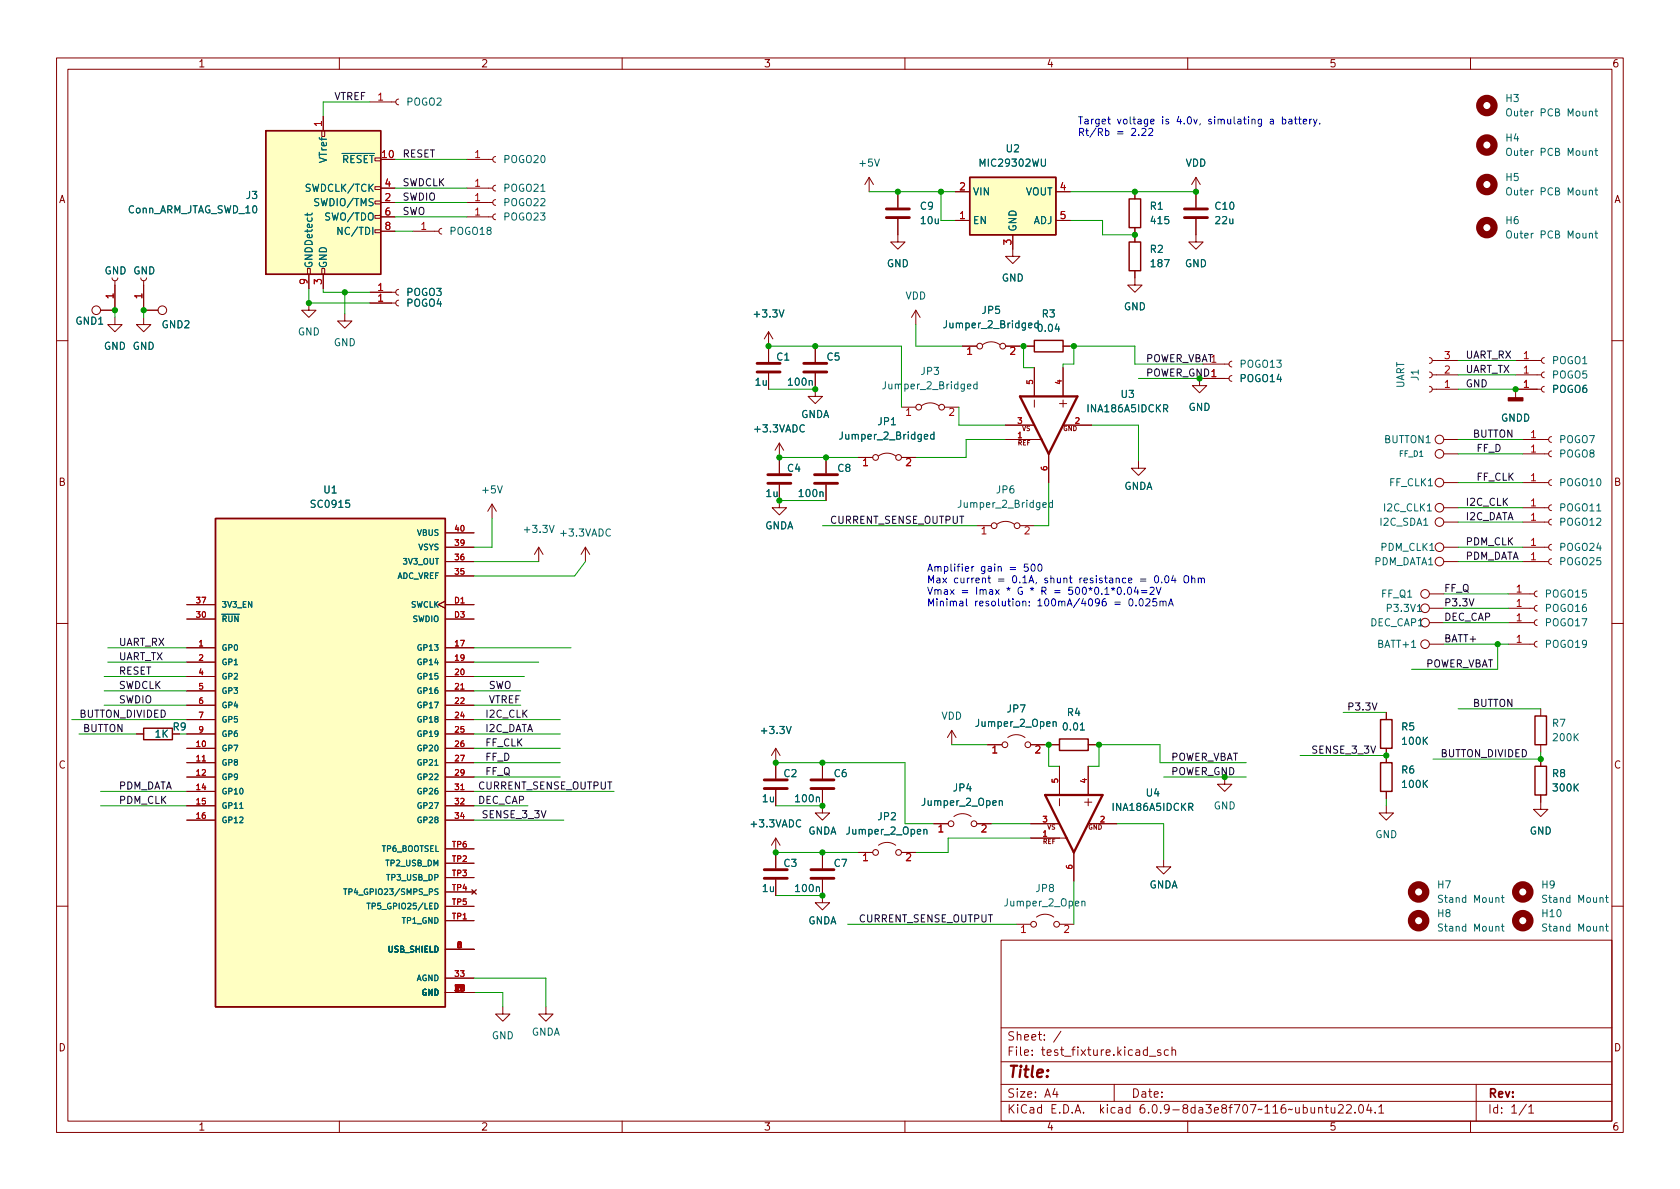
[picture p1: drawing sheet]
<svg xmlns="http://www.w3.org/2000/svg" width="297mm" height="210mm" viewBox="0 0 297 210" stroke-linecap="round" stroke-linejoin="round" font-family="sans-serif">
<g fill="none" stroke="#840000" stroke-width=".18">
<path d="M10 10.2h277v190.1h-277zM12 12.2h273v186.1h-273zM60 10.2v2M65.4 18h4.6M70.5 17.5l-.4 .2-.1 .3 .1 .4 .4 .1M110 10.2v2M160 10.2v2M210 10.2v2M260 10.2v2M56.9 23.1h.5v1h-.5zM57.1 20.6v2.5M66.3 33h1v.5h-1z"/>
<path d="M66.3 38.1h1v.5h-1zM66.3 35.6h1v.5h-1zM67.3 35.8h2.5M67.3 33.3h2.5M67.3 38.3h2.5M82.5 35.8h4.6M82.5 28.2h4.6M82.5 33.3h4.6M82.5 38.3h4.6M87.6 35.3l-.3 .1-.2 .4 .2 .4 .3 .1M87.6 27.7l-.3 .1-.2 .4 .2 .3 .3 .2M87.6 32.8l-.3 .1-.2 .4 .2 .3 .3 .2"/>
<path d="M87.6 37.8l-.3 .2-.2 .3 .2 .4 .3 .2M153.7 31.4l-.8 1.2M153.7 31.4v2.5M153.7 31.4l.7 1.2M158.7 38.7v4.1h1.3l-1.3 1.3-1.2-1.3h1.2M158.7 33.9v2.8M168.9 39h2.5M168.9 33.9h2.5M186.7 39h2.5M186.7 33.9h2.5M200.7 33.9v1.3M211.5 38.7v4.1h1.2l-1.2 1.3-1.3-1.3h1.3"/>
<path d="M211.5 31.4l-.8 1.2M211.5 31.4v5.3M211.5 31.4l.7 1.2M17.8 54.9h2.5M19.8 49.1l.2 .4 .3 .2 .4-.2 .1-.4M20.3 56.1v1.3h1.3l-1.3 1.3-1.3-1.3h1.3M20.3 49.7v4.5M24.9 49.1l.1 .4 .4 .2 .4-.2 .1-.4M25.4 56.1v1.3h1.3l-1.3 1.3-1.3-1.3h1.3M25.4 49.7v4.5M25.4 54.9h2.5M54.4 47.5h.5v1h-.5z"/>
<path d="M54.6 53.6v1.3h1.3l-1.3 1.2-1.3-1.2h1.3M54.6 48.5v2.5M56.9 47.5h.5v1h-.5zM57.1 48.5v2.5M61 55.5v1.3h1.2l-1.2 1.2-1.3-1.2h1.3M65.4 51.7h4.6M65.4 53.6h4.6M66.3 40.6h1v.5h-1zM67.3 40.9h2.5M70.5 51.2l-.4 .1-.1 .4 .1 .3 .4 .2M70.5 53.1l-.4 .1-.1 .4 .1 .3 .4 .2M73 40.9h4.6"/>
<path d="M78.1 40.4l-.4 .1-.1 .4 .1 .3 .4 .2M135.9 58.7l-.8 1.2M135.9 58.7v5.3M135.9 58.7l.8 1.2M161.9 54.9l-.7 1.2M161.9 54.9v2.5M161.9 54.9l.8 1.2M179.1 41.5v3.8h1.2l-1.2 1.3-1.3-1.3h1.3M200.7 47.9v2.5h1.2l-1.2 1.3-1.3-1.3h1.3M200.7 40.3v2.5M10 60.2h2M135.9 66v2.8"/>
<path d="M137.8 78.4v5.3M137.8 78.4l-.8 1.2M137.8 78.4l.8 1.2M144.1 66v4.1h1.3l-1.3 1.3-1.2-1.3h1.2M144.1 61.2v2.8M159.4 72h2.5M162.9 71.8a2.54 2.54 0 0 1 3.1 0M167 72h2.5M170.2 61.2h2.5M173.7 61a2.54 2.54 0 0 1 3.1 0M177.8 61.2h2.5M177.8 77.7h6.3"/>
<path d="M177.8 75.2h5.1M181.6 61.2h1.3M182.9 65v5.1M182.9 70.7v1.3M187.3 71.4h1.3M188 61.2h1.2M188 65v5.1M188 70.7v1.3M188 75.2h5M212.1 66.9v1.3h1.3l-1.3 1.3-1.3-1.3h1.3M212.7 66.9h4.6M212.7 64.4h4.6"/>
<path d="M217.8 66.4l-.4 .2-.1 .3 .1 .4 .4 .1M217.8 63.9l-.4 .1-.1 .4 .1 .3 .4 .2M252.7 63.2l.4 .2 .1 .3-.1 .4-.4 .2M252.7 65.8l.4 .1 .1 .4-.1 .3-.4 .2M252.7 68.3l.4 .2 .1 .3-.1 .4-.4 .1M253.2 68.8h4.6M253.2 66.3h4.6M253.2 63.7h4.6M255.3 77.7h2.5M268 66.3h4.5M268 63.7h4.5M269.2 77.7h4.6"/>
<path d="M272.5 68.8h-4.5v1.6M273 68.3l-.3 .2-.2 .3 .2 .4 .3 .1M273 65.8l-.3 .1-.2 .4 .2 .3 .3 .2M273 63.2l-.3 .2-.2 .3 .2 .4 .3 .2M274.3 77.2l-.3 .2-.2 .3 .2 .4 .3 .1M274.3 79.8l-.3 .1-.2 .4 .2 .3 .3 .2M285 60.2h2M78.7 99.3h5.1M78.7 96.8h5.1M78.7 94.2h5.1M87 89.1l-.8 1.3M87 89.1v2.6"/>
<path d="M87 89.1l.8 1.3M95.2 96.8l-.7 1.2M95.2 96.8v2.5M95.2 96.8l.8 1.2M103.5 96.8l-.8 1.2M103.5 96.8v2.5M103.5 96.8l.8 1.2M137.8 85.7v4.1h1.3l-1.3 1.3-1.3-1.3h1.3M146 80.9v2.8M146 85.7v2.8M151.8 80.9h2.5M155.3 80.6a2.54 2.54 0 0 1 3.1 0"/>
<path d="M159.4 80.9h2.5M172.7 93h2.6M176.3 92.7a2.54 2.54 0 0 1 3 0M180.3 93h2.6M185.4 80.3v5M201.3 81.5v1.3h1.3l-1.3 1.3-1.3-1.3h1.3M255.3 99.3h2.5M255.3 96.8h2.5M255.3 80.3h2.5M255.3 85.3h2.5M255.3 89.8h2.5M255.3 92.3h2.5"/>
<path d="M269.2 99.3h4.6M269.2 96.8h4.6M269.2 80.3h4.6M269.2 85.3h4.6M269.2 89.8h4.6M269.2 92.3h4.6M274.3 96.3l-.3 .1-.2 .4 .2 .3 .3 .2M274.3 98.8l-.3 .1-.2 .4 .2 .4 .3 .1M274.3 89.3l-.3 .1-.2 .4 .2 .3 .3 .2M274.3 91.8l-.3 .2-.2 .3 .2 .4 .3 .1M274.3 84.8l-.3 .2-.2 .3 .2 .4 .3 .1M10 110.2h2"/>
<path d="M33 114.5h5.1M33 117.1h5.1M33 119.6h5.1M33 109.5h5.1M33 106.9h5.1M78.7 106.3l-1.2 .6 1.2 .7M78.7 114.5h5.1M78.7 117.1h5.1M78.7 119.6h5.1M78.7 109.5h5.1M78.7 101.8h5.1M78.7 106.9h5.1"/>
<path d="M252.7 107.6h2.6M252.7 113.9h2.6M252.7 105h2.6M252.7 110.1h2.6M266.7 107.6h4.6M266.7 113.9h4.6M266.7 105h4.6M266.7 110.1h4.6M271.8 107.1l-.4 .1-.1 .4 .1 .3 .4 .2M271.8 104.5l-.4 .2-.1 .3 .1 .4 .4 .1M271.8 113.4l-.4 .2-.1 .3 .1 .4 .4 .1M271.8 109.6l-.4 .1-.1 .4 .1 .4 .4 .1"/>
<path d="M285 110.2h2M24.1 129.8h1.3M33 129.8h5.1M33 132.3h5.1M33 134.9h5.1M33 137.4h5.1M33 139.9h5.1M33 122.2h5.1M33 124.7h5.1M33 127.2h5.1M78.7 129.8h5.1M78.7 132.3h5.1"/>
<path d="M78.7 134.9h5.1M78.7 137.4h5.1M78.7 139.9h5.1M78.7 122.2h5.1M78.7 124.7h5.1M78.7 127.2h5.1M137.2 132.3v5.4M137.2 139.7v2.8M137.2 132.3l-.8 1.3M137.2 132.3l.7 1.3M145.4 139.7v4.1h1.3l-1.3 1.2-1.3-1.2h1.3M145.4 134.9v2.8"/>
<path d="M168.3 129.2l-.8 1.2M168.3 129.2v2.5M168.3 129.2l.7 1.2M174.6 131.7h2.6M178.2 130.4a2.54 2.54 0 0 1 3 0M182.2 131.7h2.6M186.1 131.7h1.2M187.3 135.5v5.1M192.4 131.7h1.3M192.4 135.5v5.1M216.5 137.4v1.3h1.3l-1.3 1.2-1.2-1.2h1.2M245.1 126v1.2"/>
<path d="M245.1 132.3v2.6M245.1 139.9v1.3M272.4 125.3v1.3M272.4 131.7v1.3M272.4 134.2v1.3M33 142.5h5.1M33 145h5.1M78.7 142.5h5.1M78.7 145h5.1M78.7 152.6h5.1M78.7 155.2h5.1M78.7 157.7h5.1"/>
<path d="M78.7 150.1h5.1M83.4 157.3l.8 .8M84.2 157.3l-.8 .8M137.2 148.2l-.8 1.3M137.2 148.2v5.3M137.2 155.6v2.8M137.2 148.2l.7 1.3M145.4 155.6v4h1.3l-1.3 1.3-1.3-1.3h1.3M145.4 150.7v2.8M151.8 150.7h2.5M155.3 149.5a2.54 2.54 0 0 1 3.1 0M159.4 150.7h2.5"/>
<path d="M165.1 145.7h2.5M168.7 144.4a2.54 2.54 0 0 1 3 0M172.7 145.7h2.6M182.2 145.7h5.1M182.2 148.2h6.4M187.3 141.2v1.3M189.9 150.7v5.1M191.8 141.9h1.2M192.4 145.7h5.1M192.4 141.2v1.3M205.7 152v1.3h1.3l-1.3 1.3-1.2-1.3h1.2M245.1 142.5v1.3h1.3l-1.3 1.2-1.3-1.2h1.3"/>
<path d="M272.4 140.6v2.5h1.3l-1.3 1.3-1.3-1.3h1.3M10 160.2h2M78.7 175.5h5.1M78.7 173h5.1M78.7 167.9h5.1M78.7 162.8h5.1M78.7 160.3h5.1M88.9 178v1.3h1.3l-1.3 1.3-1.3-1.3h1.3M96.5 178v1.3h1.3l-1.3 1.3-1.3-1.3h1.3M177 166.3h108v32h-108zM179.7 163.4h2.5M183.3 162.2a2.54 2.54 0 0 1 3 0"/>
<path d="M187.3 163.4h2.6M285 160.2h2M60 198.3v2M110 198.3v2M160 198.3v2M177 194.8h108M177 191.8h108M177 187.8h108M177 181.8h108M186.5 192.5l-.4 1h1M186.9 193v1M187.6 182.4l-1.3 1.9"/>
<path d="M197 191.8v3M203.2 186.8h1.2M205.2 185.7l-.3-.1-.3 .2 .1 .3 .5 .1v.4h-.6M206.6 185.7l-.5-.1-.2 .3v.4l.1 .3h.6M207.2 185.8l.2-.2 .4 .1 .1 .9M207.2 185.1v1.5M210 198.3v2M233.1 196l.3-.2 .3 .1 .1 .9M233.1 195.8v1M234.3 195.8h.6M234.5 195.3v1.3l.4 .2M235.4 195.8v1h.4l.2-.1"/>
<path d="M236 195.8v1M236.6 195.5l.6-.2 .2 .2 .1 .3-.9 1h.9M238.1 195.5l.5-.2 .3 .2v.3l-.9 1h.9M239.6 196.7v.1M240.4 195.4l.2-.1a.81 .81 0 0 1 .6 .7 .81 .81 0 0 1-.3 .8h-.2a.81 .81 0 0 1-.6-.6 .81 .81 0 0 1 .3-.8zM242 195.3l-.4 1h1M242.4 195.8v1M243.1 196.7v.1M243.8 195.8l.4-.5v1.5M243.8 196.8h.8M260 198.3v2M261 191.8v6.5"/>
<path d="M269.9 195.3l-1.3 1.9M270.3 195.8l.4-.5v1.5M270.3 196.8h.9"/>
<circle cx="17" cy="54.9" r=".76"/>
<circle cx="28.7" cy="54.9" r=".76"/>
<circle cx="162.4" cy="72" r=".51"/>
<circle cx="166.5" cy="72" r=".51"/>
<circle cx="173.2" cy="61.2" r=".51"/>
<circle cx="177.3" cy="61.2" r=".51"/>
<circle cx="254.5" cy="77.7" r=".76"/>
<circle cx="154.8" cy="80.9" r=".51"/>
<circle cx="158.9" cy="80.9" r=".51"/>
<circle cx="175.8" cy="93" r=".51"/>
<circle cx="179.8" cy="93" r=".51"/>
<circle cx="254.5" cy="99.3" r=".76"/>
<circle cx="254.5" cy="89.8" r=".76"/>
<circle cx="254.5" cy="92.3" r=".76"/>
<circle cx="254.5" cy="80.3" r=".76"/>
<circle cx="254.5" cy="96.8" r=".76"/>
<circle cx="254.5" cy="85.3" r=".76"/>
<circle cx="252" cy="107.6" r=".76"/>
<circle cx="252" cy="113.9" r=".76"/>
<circle cx="252" cy="110.1" r=".76"/>
<circle cx="252" cy="105" r=".76"/>
<circle cx="177.7" cy="131.7" r=".51"/>
<circle cx="181.7" cy="131.7" r=".51"/>
<circle cx="154.8" cy="150.7" r=".51"/>
<circle cx="158.9" cy="150.7" r=".51"/>
<circle cx="168.1" cy="145.7" r=".51"/>
<circle cx="172.2" cy="145.7" r=".51"/>
<circle cx="182.8" cy="163.4" r=".51"/>
<circle cx="186.8" cy="163.4" r=".51"/>
</g>
<path d="M47 23.1h20.3v25.4h-20.3zM171.4 31.4h15.3v10.1h-15.3zM199.6 35.2h2.1v5.1h-2.1zM199.6 42.8h2.1v5.1h-2.1zM182.9 60.2h5.1v2h-5.1zM38.1 91.7h40.6v86.3h-40.6zM25.4 128.8h5.1v2h-5.1zM187.3 130.7h5.1v2h-5.1zM244.1 127.2h2v5.1h-2zM244.1 134.9h2v5h-2zM271.4 126.6h2v5.1h-2zM271.4 135.5h2v5.1h-2z" fill="none" stroke="#840000" stroke-width=".25"/>
<g fill="none" stroke="#840000" stroke-width="1.3">
<circle cx="262.9" cy="18.7" r="1.27"/>
<circle cx="262.9" cy="32.6" r="1.27"/>
<circle cx="262.9" cy="25.6" r="1.27"/>
<circle cx="262.9" cy="40.3" r="1.27"/>
<circle cx="250.8" cy="157.7" r="1.27"/>
<circle cx="269.2" cy="157.7" r="1.27"/>
<circle cx="250.8" cy="162.8" r="1.27"/>
<circle cx="269.2" cy="162.8" r="1.27"/>
</g>
<g fill="none" stroke="#006464" stroke-width=".18">
<path d="M266.4 19.4l.3-.2a.43 .43 0 0 1 .5 .5v.4a.42 .42 0 0 1-.4 .4 .42 .42 0 0 1-.4-.4zM281 19.8l.2-.1h.3l.1 .8M282 19.7h.5M282.2 19.2v1.1l.3 .2M54.3 37.7v.5M55.2 37.7l-.2 .3h-1.1M266.4 26.4l.3-.2a.43 .43 0 0 1 .5 .4v.5a.42 .42 0 0 1-.4 .4 .42 .42 0 0 1-.4-.4zM266.4 33.4l.3-.2a.43 .43 0 0 1 .5 .4v.5a.42 .42 0 0 1-.4 .4 .42 .42 0 0 1-.4-.4zM281 26.8l.2-.2 .3 .1 .1 .8M281 33.8l.2-.2 .3 .1 .1 .8M282 26.6h.5M282 33.6h.5"/>
<path d="M282.2 26.2v1.1l.3 .2M282.2 33.2v1.1l.3 .2M60.5 40.2v1.3l-.8-1.3v1.3M183.5 57.2l-.3-.1-.3 .3 .2 .5h.4M183.5 56.7v1.3M266.4 41l.3-.2a.43 .43 0 0 1 .5 .5v.4a.42 .42 0 0 1-.4 .4 .42 .42 0 0 1-.4-.4zM281 41.4l.2-.1h.3l.1 .8M282 41.3h.5M282.2 40.8v1.1l.3 .2M165.1 76.9l-.3-.1-.3 .3 .1 .5h.5M165.1 76.4v1.3M172.8 68l-.4-.1-.3 .3 .2 .5h.5"/>
<path d="M172.8 67.5v1.3M186.1 88.9h-.4l-.2 .2 .1 .6h.5M186.1 88.5v1.2M186.2 127.7l.2-.1 .3 .1 .1 .8M42.4 142.9h.6M60.8 157.2h.5M61.1 157.2v1M64.9 159.7h.6M65.2 159.7v1M163.3 146.8l.2-.1h.3l.1 .8M176.7 141.7l.2-.1h.3v.8M191.3 159.5l.2-.1h.3v.8"/>
<path d="M265.4 158.7h.5M265.6 158.3v1.1l.3 .2M283.9 158.7h.4M284 158.3v1.1l.3 .2M265.4 163.8h.5M265.6 163.4v1.1l.3 .2M283.9 163.8h.4M284 163.4v1.1l.3 .2"/>
</g>
<g fill="none" stroke="#840000" stroke-width=".51">
<path d="M156.7 38.5h4.1M156.7 37h4.1M209.4 38.5h4.1M209.4 37h4.1M133.9 65.8h4M133.9 64.3h4M142.1 65.8h4.1M142.1 64.3h4.1M135.8 85.5h4M135.8 83.9h4M144 85.5h4.1M144 83.9h4.1"/>
<path d="M135.1 139.4h4.1M135.1 137.9h4.1M143.4 139.4h4M143.4 137.9h4M135.1 155.3h4.1M135.1 153.8h4.1M143.4 155.3h4M143.4 153.8h4"/>
</g>
<g fill="#ffffc2" stroke="#ffffc2" stroke-width=".18">
<path d="M171.4 31.4h15.3v10.1h-15.3z"/>
<path d="M47 23.1h20.3v25.4h-20.3z"/>
<path d="M38.1 91.7h40.6v86.3h-40.6z"/>
</g>
<path d="M180.3 70.1h10.2l-5.1 10.2zM184.8 140.6h10.1l-5 10.1z" fill="none" stroke="#840000" stroke-width=".41"/>
<path d="M266.7 70.4h2.5v.5h-2.5z" fill="#840000" stroke="#840000" stroke-width=".25"/>
<g fill="none" stroke="#0000c2" stroke-width=".18">
<path d="M201.3 23.8v.2M201.9 22.8l.5-.1 .2 .4-.8 .9h.8M203.1 22.8l.5-.1 .2 .4-.8 .9h.8M224.6 21.1h.5l.1 .8M225.2 21.4h-.5l-.1 .2 .1 .3h.5M226.7 21.1h.4l.2 .2-.1 .6h-.5M226.7 20.7v1.2M227.9 21.1h.5v.8M228.4 21.4h-.4l-.2 .2 .2 .3h.4M228.9 21.1h.4M229 20.7v1l.3 .2M229.6 21.1h.5"/>
<path d="M229.8 20.7v1l.3 .2M230.4 21.5l.6-.1v-.3h-.4l-.2 .2 .1 .6h.5M231.6 21.1v.8M231.9 21.1l-.3 .2M232.2 21.1l.3 .8M232.8 21.1l-.4 1.1-.2 .1M233.3 21.8v.1M181.7 99.7h-.6v.7l.2-.2 .4 .1 .1 .2-.1 .4-.1 .1-.5-.1M182.5 99.8l.1-.1a.68 .68 0 0 1 .4 .7 .68 .68 0 0 1-.4 .6 .84 .84 0 0 1-.1-1.2zM183.6 99.9l.2-.2a.68 .68 0 0 1 .4 .7 .68 .68 0 0 1-.4 .6l-.2-.1-.1-.4zM196.5 104l.3 .1 .3-.1M196.6 104.4l.2-.3 .2 .3"/>
<path d="M196.8 103.8v.3M197.7 103.9l.1-.1a.68 .68 0 0 1 .5 .7 .68 .68 0 0 1-.5 .6 .84 .84 0 0 1-.1-1.2zM198.8 105v.1M199.5 103.9l.1-.1a.68 .68 0 0 1 .5 .7 .68 .68 0 0 1-.5 .6 .84 .84 0 0 1-.1-1.2zM199.8 105.9h.1a.68 .68 0 0 1 .4 .6 .68 .68 0 0 1-.4 .7 .84 .84 0 0 1-.1-1.3zM200.9 103.8l-.3 .9h.7M200.9 107v.2M201.2 104.3v.8M201.6 105.9h.1a.68 .68 0 0 1 .4 .6 .68 .68 0 0 1-.4 .7 .84 .84 0 0 1-.1-1.3zM201.8 104.4h1M201.8 104.8h1M202.6 106l.5-.1 .2 .3-.7 1h.7"/>
<path d="M203.3 104l.5-.2 .3 .4-.8 .9h.8M204.2 101.9l.2-.1a.68 .68 0 0 1 .5 .6 .68 .68 0 0 1-.5 .7l-.2-.2-.1-.3zM204.4 103.8l.4 1.3 .5-1.3M204.5 105.9h-.6l-.1 .6 .2-.1h.4l.1 .2v.4l-.2 .2-.5-.2M205.1 106.4l.2-.1 .3 .1v.8M205.1 106.3v.9M205.4 102.9v.2M205.6 106.5l.2-.2 .3 .1 .1 .8M206.1 101.9l.1-.1a.68 .68 0 0 1 .5 .6 .68 .68 0 0 1-.5 .7 .84 .84 0 0 1-.1-1.2zM206.6 107.2l.4-1.3 .4 1.3M206.7 106.8h.6M207.4 101.7l-.3 .9h.8"/>
<path d="M207.8 102.2v.9M209.4 102l.2-.2a.43 .43 0 0 1 .6 .4v.4a.42 .42 0 0 1-.5 .5 .42 .42 0 0 1-.4-.5zM210.7 102.3l.2-.1 .3 .1 .1 .8M210.7 101.8v1.3M211.9 102.3l.1-.1 .3 .1 .1 .8M211.9 102.2v.9M212.4 102.4l.2-.2 .3 .1 .1 .8"/>
</g>
<g fill="none" stroke="#009600" stroke-width=".18">
<path d="M65.4 18h-8.3v2.6M69.8 33.3h12.7M69.8 35.8h12.7M69.8 38.3h12.7M69.8 28.2h12.7M153.7 33.9h15.2M166.4 33.9v5.1h2.5M189.2 33.9h22.3M189.2 39h5.7v2.5h5.8M20.3 54.2v1.9M25.4 54.2v1.9M54.6 51v2.6h10.8"/>
<path d="M57.1 51v.7h8.3M61 51.7v3.8M69.8 40.9h3.2M161.9 57.4v3.8h8.3M135.9 61.2h23.5v10.8M135.9 68.8h8.2M169.5 72v3.2h8.3M177.8 77.7h-7v3.2h-8.9M180.3 61.2h1.3M181 61.2v3.8h1.9M189.2 61.2h11.5v3.2h12M189.9 61.2v3.2h-1.9v.6"/>
<path d="M193 75.2h8.3v6.3M201.3 66.9h10.8M257.8 63.7h10.2M257.8 66.3h10.2M257.8 77.7h11.4M257.8 68.8h10.2M83.8 99.3h11.4M87 91.7v5.1h-3.2M103.5 99.3l-1.9 2.5h-17.8M137.8 80.9h14M137.8 88.5h8.2M145.4 93h27.3"/>
<path d="M185.4 85.3v7.7h-2.5M257.8 99.3h11.4M257.8 96.8h11.4M257.8 85.3h11.4M257.8 89.8h11.4M257.8 92.3h11.4M257.8 80.3h11.4M18.4 119.6h14.6M19 114.5h14M19 117.1h14M83.8 114.5h17.2M83.8 117.1h11.4"/>
<path d="M83.8 119.6h8.9M255.3 107.6h11.4M255.3 110.1h11.4M255.3 105h11.4M255.3 113.9h11.4M264.8 113.9v4.5h-15.2M12.7 127.2h20.3M14 129.8h10.1M17.8 139.9h15.2M18.4 122.2h14.6M18.4 124.7h14.6M83.8 134.9h15.3"/>
<path d="M83.8 137.4h15.3M83.8 129.8h15.3M83.8 139.9h24.8M83.8 122.2h8.3M83.8 124.7h8.3M83.8 132.3h15.3M83.8 127.2h15.3M137.2 134.9h22.8v10.8h5.1M168.3 131.7h6.3M184.8 131.7h1.3M185.4 131.7v3.8h1.9M193.7 131.7h11.4v3.2h15.2"/>
<path d="M194.3 131.7v3.8h-1.9M205.7 137.4h14.6M229.9 133.6h15.2M237.5 126h7.6M257.8 125.3h14.6M272.4 133v1.2h-19M17.8 142.5h15.2M83.8 142.5h9.5M83.8 145h15.9M137.2 158.4h8.2M137.2 142.5h8.2M137.2 150.7h14.6"/>
<path d="M175.3 145.7h6.9M182.2 148.2h-14.6v2.5h-5.7M189.9 155.8v7.6M197.5 145.7h8.2v6.3M245.1 141.2v1.3M83.8 173h12.7v5M83.8 175.5h5.1v2.5M149.9 163.4h29.8"/>
</g>
<g fill="#009600" stroke="#009600" stroke-width=".18">
<circle cx="268" cy="68.8" r=".46"/>
<circle cx="137.8" cy="88.5" r=".46"/>
<circle cx="146" cy="80.9" r=".46"/>
<circle cx="137.8" cy="80.9" r=".46"/>
<circle cx="245.1" cy="133.6" r=".46"/>
<circle cx="185.4" cy="131.7" r=".46"/>
<circle cx="194.3" cy="131.7" r=".46"/>
<circle cx="264.8" cy="113.9" r=".46"/>
<circle cx="272.4" cy="134.2" r=".46"/>
<circle cx="145.4" cy="142.5" r=".46"/>
<circle cx="145.4" cy="134.9" r=".46"/>
<circle cx="145.4" cy="158.4" r=".46"/>
<circle cx="145.4" cy="150.7" r=".46"/>
<circle cx="200.7" cy="41.5" r=".46"/>
<circle cx="189.9" cy="61.2" r=".46"/>
<circle cx="181" cy="61.2" r=".46"/>
<circle cx="211.5" cy="33.9" r=".46"/>
<circle cx="200.7" cy="33.9" r=".46"/>
<circle cx="166.4" cy="33.9" r=".46"/>
<circle cx="158.7" cy="33.9" r=".46"/>
<circle cx="144.1" cy="61.2" r=".46"/>
<circle cx="135.9" cy="61.2" r=".46"/>
<circle cx="144.1" cy="68.8" r=".46"/>
<circle cx="54.6" cy="53.6" r=".46"/>
<circle cx="25.4" cy="54.9" r=".46"/>
<circle cx="61" cy="51.7" r=".46"/>
<circle cx="20.3" cy="54.9" r=".46"/>
<circle cx="137.2" cy="150.7" r=".46"/>
<circle cx="137.2" cy="134.9" r=".46"/>
</g>
<text font-size="2.8" fill="#840000" x="178" y="190.6">Title:</text>
<g font-size="2.1" fill="#840000">
<text x="178" y="184">Sheet: /</text>
<text x="178" y="186.7">File: test_fixture.kicad_sch</text>
<text x="178" y="196.9">KiCad E.D.A. kicad 6.0.9-8da3e8f707~116~ubuntu22.04.1</text>
<text x="178" y="194.1">Size: A4</text>
<text x="200" y="194.1">Date:</text>
<text x="263" y="194.1">Rev:</text>
<text x="263" y="196.9">Id: 1/1</text>
</g>
<g font-size="1.8" fill="#840000">
<text x="35" y="11.9">1</text>
<text x="85" y="11.9">2</text>
<text x="135" y="11.9">3</text>
<text x="185" y="11.9">4</text>
<text x="235" y="11.9">5</text>
<text x="285" y="11.9">6</text>
<text x="10.3" y="35.9">A</text>
<text x="285.3" y="35.9">A</text>
<text x="10.3" y="85.9">B</text>
<text x="285.3" y="85.9">B</text>
<text x="30.6" y="129.2">R9</text>
<text x="10.3" y="135.9">C</text>
<text x="285.3" y="135.9">C</text>
<text x="10.3" y="185.9">D</text>
<text x="285.3" y="185.9">D</text>
<text x="35" y="199.9">1</text>
<text x="85" y="199.9">2</text>
<text x="135" y="199.9">3</text>
<text x="185" y="199.9">4</text>
<text x="235" y="199.9">5</text>
<text x="285" y="199.9">6</text>
</g>
<g font-size="1.8" fill="#0f0f0f">
<text x="59.1" y="17.7">VTREF</text>
<text x="71.1" y="27.8">RESET</text>
<text x="71.1" y="35.5">SWDIO</text>
<text x="71.1" y="32.9">SWDCLK</text>
<text x="71.1" y="38">SWO</text>
<text x="202.6" y="64">POWER_VBAT1</text>
<text x="259.1" y="63.4">UART_RX</text>
<text x="259.1" y="65.9">UART_TX</text>
<text x="259.1" y="68.5">GND</text>
<text x="260.3" y="77.4">BUTTON</text>
<text x="261" y="79.9">FF_D</text>
<text x="259.1" y="89.4">I2C_CLK</text>
<text x="261" y="85">FF_CLK</text>
<text x="146.7" y="92.6">CURRENT_SENSE_OUTPUT</text>
<text x="259.1" y="92">I2C_DATA</text>
<text x="259.1" y="96.4">PDM_CLK</text>
<text x="259.1" y="99">PDM_DATA</text>
<text x="255.3" y="104.7">FF_Q</text>
<text x="255.3" y="107.2">P3.3V</text>
<text x="255.3" y="109.8">DEC_CAP</text>
<text x="255.3" y="113.6">BATT+</text>
<text x="21" y="119.3">RESET</text>
<text x="21" y="114.2">UART_RX</text>
<text x="21" y="116.7">UART_TX</text>
<text x="252.1" y="118">POWER_VBAT</text>
<text x="21" y="124.4">SWDIO</text>
<text x="21" y="121.8">SWDCLK</text>
<text x="86.4" y="124.4">VTREF</text>
<text x="86.4" y="121.8">SWO</text>
<text x="238.1" y="125.6">P3.3V</text>
<text x="260.3" y="125">BUTTON</text>
<text x="14" y="126.9">BUTTON_DIVIDED</text>
<text x="14.6" y="129.4">BUTTON</text>
<text x="85.7" y="132">FF_CLK</text>
<text x="85.7" y="129.4">I2C_DATA</text>
<text x="85.7" y="126.9">I2C_CLK</text>
<text x="85.7" y="134.5">FF_D</text>
<text x="85.7" y="137.1">FF_Q</text>
<text x="207" y="134.5">POWER_VBAT</text>
<text x="231.8" y="133.2">SENSE_3_3V</text>
<text x="254.6" y="133.9">BUTTON_DIVIDED</text>
<text x="21" y="142.1">PDM_CLK</text>
<text x="21" y="139.6">PDM_DATA</text>
<text x="84.5" y="142.1">DEC_CAP</text>
<text x="84.5" y="139.6">CURRENT_SENSE_OUTPUT</text>
<text x="85.1" y="144.7">SENSE_3_3V</text>
<text x="151.8" y="163.1">CURRENT_SENSE_OUTPUT</text>
</g>
<g font-size="1.8" fill="#a90000">
<text x="66.8" y="17.8">1</text>
<text x="56.9" y="22.3" transform="rotate(-90 56.9 22.3)">1</text>
<text x="67.6" y="27.9">10</text>
<text x="84" y="27.9">1</text>
<text x="68.1" y="35.6">2</text>
<text x="68.1" y="33">4</text>
<text x="84" y="35.6">1</text>
<text x="84" y="33">1</text>
<text x="169.7" y="33.6">2</text>
<text x="187.5" y="33.6">4</text>
<text x="68.1" y="38.1">6</text>
<text x="68.1" y="40.6">8</text>
<text x="74.4" y="40.6">1</text>
<text x="84" y="38.1">1</text>
<text x="169.7" y="38.7">1</text>
<text x="187.5" y="38.7">5</text>
<text x="178.8" y="43.3" transform="rotate(-90 178.8 43.3)">3</text>
<text x="20.1" y="52.8" transform="rotate(-90 20.1 52.8)">1</text>
<text x="25.1" y="52.8" transform="rotate(-90 25.1 52.8)">1</text>
<text x="54.4" y="50.3" transform="rotate(-90 54.4 50.3)">9</text>
<text x="56.9" y="50.3" transform="rotate(-90 56.9 50.3)">3</text>
<text x="66.8" y="51.4">1</text>
<text x="66.8" y="53.3">1</text>
<text x="171" y="62.7">1</text>
<text x="178.6" y="62.7">2</text>
<text x="255.4" y="63.5">3</text>
<text x="269.4" y="63.5">1</text>
<text x="214.1" y="66.7">1</text>
<text x="255.4" y="68.6">1</text>
<text x="255.4" y="66">2</text>
<text x="269.4" y="68.6">1</text>
<text x="269.4" y="66">1</text>
<text x="160.2" y="73.5">1</text>
<text x="167.8" y="73.5">2</text>
<text x="270.7" y="77.5">1</text>
<text x="152.5" y="82.4">1</text>
<text x="160.2" y="82.4">2</text>
<text x="270.7" y="80">1</text>
<text x="270.7" y="89.5">1</text>
<text x="270.7" y="85.1">1</text>
<text x="173.5" y="94.5">1</text>
<text x="181.1" y="94.5">2</text>
<text x="270.7" y="92.1">1</text>
<text x="270.7" y="96.5">1</text>
<text x="270.7" y="99.1">1</text>
<text x="268.1" y="107.3">1</text>
<text x="268.1" y="104.8">1</text>
<text x="268.1" y="113.7">1</text>
<text x="268.1" y="109.8">1</text>
<text x="175.4" y="133.2">1</text>
<text x="183" y="133.2">2</text>
<text x="165.9" y="147.2">1</text>
<text x="173.5" y="147.2">2</text>
<text x="152.5" y="152.3">1</text>
<text x="160.2" y="152.3">2</text>
<text x="180.5" y="165">1</text>
<text x="188.1" y="165">2</text>
</g>
<g font-size="1.8" fill="#006464">
<text x="71.9" y="18.7">POGO2</text>
<text x="266.3" y="18">H3</text>
<text x="267" y="20.6">Outer PCB Mount</text>
<text x="57.8" y="28.6" transform="rotate(-90 57.8 28.6)">VTref</text>
<text x="59" y="28.8">~{RESET}</text>
<text x="89.2" y="28.8">POGO20</text>
<text x="152.1" y="29.5">+5V</text>
<text x="173.5" y="29.5">MIC29302WU</text>
<text x="177.9" y="26.9">U2</text>
<text x="209.6" y="29.5">VDD</text>
<text x="266.3" y="25">H4</text>
<text x="267" y="27.6">Outer PCB Mount</text>
<text x="43.6" y="35.2">J3</text>
<text x="54.4" y="33.9">SWDCLK/TCK</text>
<text x="89.2" y="33.9">POGO21</text>
<text x="172" y="34.5">VIN</text>
<text x="181.3" y="34.5">VOUT</text>
<text x="266.3" y="32">H5</text>
<text x="267" y="34.5">Outer PCB Mount</text>
<text x="22.5" y="37.7">Conn_ARM_JTAG_SWD_10</text>
<text x="56.1" y="36.4">SWDIO/TMS</text>
<text x="57.8" y="39">SWO/TDO</text>
<text x="60.4" y="41.5">NC/TDI</text>
<text x="79.6" y="41.5">POGO18</text>
<text x="89.2" y="36.4">POGO22</text>
<text x="89.2" y="39">POGO23</text>
<text x="162.7" y="37.1">C9</text>
<text x="162.9" y="39.6">10u</text>
<text x="172" y="39.6">EN</text>
<text x="179.7" y="41" transform="rotate(-90 179.7 41)">GND</text>
<text x="182.6" y="39.6">ADJ</text>
<text x="203.4" y="37.1">R1</text>
<text x="203.6" y="39.6">415</text>
<text x="214.9" y="37.1">C10</text>
<text x="215" y="39.6">22u</text>
<text x="266.3" y="39.6">H6</text>
<text x="55.2" y="47.5" transform="rotate(-90 55.2 47.5)">GNDDetect</text>
<text x="57.8" y="47.5" transform="rotate(-90 57.8 47.5)">GND</text>
<text x="156.8" y="47.2">GND</text>
<text x="203.4" y="44.7">R2</text>
<text x="203.6" y="47.2">187</text>
<text x="209.5" y="47.2">GND</text>
<text x="267" y="42.2">Outer PCB Mount</text>
<text x="18.5" y="48.5">GND GND</text>
<text x="71.9" y="52.3">POGO3</text>
<text x="160.1" y="53">VDD</text>
<text x="177.1" y="49.8">GND</text>
<text x="13.4" y="57.4">GND1</text>
<text x="28.7" y="58">GND2</text>
<text x="52.6" y="59.3">GND</text>
<text x="71.9" y="54.2">POGO4</text>
<text x="133.6" y="56.1">+3.3V</text>
<text x="167.2" y="58">Jumper_2_Bridged</text>
<text x="173.7" y="55.5">JP5</text>
<text x="183.7" y="58.7">0.04</text>
<text x="184.3" y="56.1">R3</text>
<text x="198.7" y="54.9">GND</text>
<text x="18.4" y="61.8">GND GND</text>
<text x="59" y="61.2">GND</text>
<text x="137.3" y="63.7">C1</text>
<text x="146.2" y="63.7">C5</text>
<text x="219.3" y="65">POGO13</text>
<text x="274.5" y="64.4">POGO1</text>
<text x="133.6" y="68.2">1u</text>
<text x="139.5" y="68.2">100n</text>
<text x="156.5" y="68.8">Jumper_2_Bridged</text>
<text x="162.9" y="66.3">JP3</text>
<text x="198.3" y="70.4">U3</text>
<text x="219.3" y="67.6">POGO14</text>
<text x="248.3" y="68.7" transform="rotate(-90 248.3 68.7)">UART</text>
<text x="250.8" y="67.3" transform="rotate(-90 250.8 67.3)">J1</text>
<text x="274.5" y="69.5">POGO6</text>
<text x="274.5" y="66.9">POGO5</text>
<text x="133.5" y="76.4">+3.3VADC</text>
<text x="141.5" y="73.9">GNDA</text>
<text x="148.8" y="77.7">Jumper_2_Bridged</text>
<text x="155.3" y="75.2">JP1</text>
<text x="192.5" y="72.9">INA186A5IDCKR</text>
<text x="210.1" y="72.6">GND</text>
<text x="265.4" y="74.5">GNDD</text>
<text x="139.3" y="83.4">C4</text>
<text x="148.1" y="83.4">C8</text>
<text x="244.7" y="78.4">BUTTON1</text>
<text x="275.7" y="78.4">POGO7</text>
<text x="275.7" y="80.9">POGO8</text>
<text x="55.2" y="89.8">SC0915</text>
<text x="57.3" y="87.2">U1</text>
<text x="85.4" y="87.2">+5V</text>
<text x="135.5" y="87.9">1u</text>
<text x="141.4" y="87.9">100n</text>
<text x="169.8" y="89.8">Jumper_2_Bridged</text>
<text x="176.2" y="87.2">JP6</text>
<text x="198.7" y="86.6">GNDA</text>
<text x="245.7" y="86">FF_CLK1</text>
<text x="275.8" y="86">POGO10</text>
<text x="92.9" y="94.2">+3.3V</text>
<text x="99.3" y="94.9">+3.3VADC</text>
<text x="135.2" y="93.6">GNDA</text>
<text x="244.1" y="93">I2C_SDA1</text>
<text x="244.7" y="90.4">I2C_CLK1</text>
<text x="275.8" y="90.4">POGO11</text>
<text x="275.8" y="93">POGO12</text>
<text x="242.9" y="99.9">PDM_DATA1</text>
<text x="244.2" y="97.4">PDM_CLK1</text>
<text x="275.8" y="97.4">POGO24</text>
<text x="275.8" y="99.9">POGO25</text>
<text x="244.3" y="105.7">FF_Q1</text>
<text x="273.3" y="105.7">POGO15</text>
<text x="242.3" y="110.7">DEC_CAP1</text>
<text x="245.4" y="108.2">P3.3V1</text>
<text x="273.3" y="108.2">POGO16</text>
<text x="273.3" y="110.7">POGO17</text>
<text x="243.6" y="114.5">BATT+1</text>
<text x="273.3" y="114.5">POGO19</text>
<text x="178.1" y="126">JP7</text>
<text x="27.4" y="130.4">1K</text>
<text x="134.8" y="129.8">+3.3V</text>
<text x="166.4" y="127.2">VDD</text>
<text x="172.8" y="128.5">Jumper_2_Open</text>
<text x="188.1" y="129.2">0.01</text>
<text x="188.7" y="126.6">R4</text>
<text x="247.8" y="129.2">R5</text>
<text x="248.1" y="131.7">100K</text>
<text x="274.5" y="128.5">R7</text>
<text x="274.7" y="131.1">200K</text>
<text x="138.6" y="137.4">C2</text>
<text x="147.5" y="137.4">C6</text>
<text x="247.8" y="136.8">R6</text>
<text x="274.5" y="137.4">R8</text>
<text x="134.8" y="141.9">1u</text>
<text x="140.8" y="141.9">100n</text>
<text x="163.2" y="142.5">Jumper_2_Open</text>
<text x="168.6" y="139.9">JP4</text>
<text x="196.9" y="143.4">INA186A5IDCKR</text>
<text x="202.7" y="140.8">U4</text>
<text x="214.6" y="143.1">GND</text>
<text x="248.1" y="139.3">100K</text>
<text x="274.7" y="139.9">300K</text>
<text x="132.9" y="146.3">+3.3VADC</text>
<text x="142.8" y="147.6">GNDA</text>
<text x="149.9" y="147.6">Jumper_2_Open</text>
<text x="155.3" y="145">JP2</text>
<text x="243.1" y="148.2">GND</text>
<text x="270.4" y="147.6">GND</text>
<text x="138.6" y="153.3">C3</text>
<text x="147.5" y="153.3">C7</text>
<text x="134.8" y="157.7">1u</text>
<text x="140.8" y="157.7">100n</text>
<text x="177.9" y="160.3">Jumper_2_Open</text>
<text x="183.2" y="157.7">JP8</text>
<text x="203.1" y="157.1">GNDA</text>
<text x="254.2" y="157.1">H7</text>
<text x="254.7" y="159.6">Stand Mount</text>
<text x="272.6" y="157.1">H9</text>
<text x="273.1" y="159.6">Stand Mount</text>
<text x="142.8" y="163.4">GNDA</text>
<text x="254.2" y="162.2">H8</text>
<text x="254.7" y="164.7">Stand Mount</text>
<text x="272.7" y="162.2">H10</text>
<text x="273.1" y="164.7">Stand Mount</text>
<text x="86.9" y="183.8">GND</text>
<text x="93.9" y="183.1">GNDA</text>
</g>
<g font-size="1.8" fill="#0000c2">
<text x="190.5" y="22">Target voltage is 4.0v, simulating a battery.</text>
<text x="190.5" y="24">Rt/Rb = 2.22</text>
<text x="163.8" y="101.1">Amplifier gain = 500</text>
<text x="163.8" y="103.1">Max current = 0.1A, shunt resistance = 0.04 Ohm</text>
<text x="163.8" y="105.2">Vmax = Imax * G * R = 500*0.1*0.04=2V</text>
<text x="163.8" y="107.2">Minimal resolution: 100mA/4096 = 0.025mA</text>
</g>
<g font-size="1.8" fill="#009600">
<text x="202.6" y="66.6">POWER_GND1</text>
<text x="207" y="137.1">POWER_GND</text>
</g>
<g font-size="1.4" fill="#a90000">
<text x="182.6" y="68" transform="rotate(-90 182.6 68)">5</text>
<text x="187.7" y="68" transform="rotate(-90 187.7 68)">4</text>
<text x="179.9" y="77.5">1</text>
<text x="179.9" y="74.9">3</text>
<text x="190.1" y="74.9">2</text>
<text x="185.2" y="83.2" transform="rotate(-90 185.2 83.2)">6</text>
<text x="80.5" y="94">40</text>
<text x="80.5" y="101.6">35</text>
<text x="80.5" y="99.1">36</text>
<text x="80.5" y="96.5">39</text>
<text x="34.8" y="106.7">37</text>
<text x="80.4" y="106.7">D1</text>
<text x="34.8" y="109.2">30</text>
<text x="80.4" y="109.2">D3</text>
<text x="35.2" y="114.3">1</text>
<text x="35.2" y="116.8">2</text>
<text x="35.2" y="119.4">4</text>
<text x="80.5" y="114.3">17</text>
<text x="80.5" y="116.8">19</text>
<text x="80.5" y="119.4">20</text>
<text x="35.2" y="121.9">5</text>
<text x="35.2" y="124.5">6</text>
<text x="80.5" y="121.9">21</text>
<text x="80.5" y="124.5">22</text>
<text x="35.2" y="127">7</text>
<text x="35.2" y="129.5">9</text>
<text x="80.5" y="127">24</text>
<text x="80.5" y="129.5">25</text>
<text x="34.8" y="132.1">10</text>
<text x="34.8" y="134.6">11</text>
<text x="34.8" y="137.2">12</text>
<text x="80.5" y="132.1">26</text>
<text x="80.5" y="134.6">27</text>
<text x="80.5" y="137.2">29</text>
<text x="34.8" y="139.7">14</text>
<text x="34.8" y="142.2">15</text>
<text x="80.5" y="139.7">31</text>
<text x="80.5" y="142.2">32</text>
<text x="187.1" y="138.4" transform="rotate(-90 187.1 138.4)">5</text>
<text x="192.2" y="138.4" transform="rotate(-90 192.2 138.4)">4</text>
<text x="34.8" y="144.8">16</text>
<text x="80" y="149.9">TP6</text>
<text x="80.5" y="144.8">34</text>
<text x="184.4" y="147.9">1</text>
<text x="184.4" y="145.4">3</text>
<text x="194.6" y="145.4">2</text>
<text x="80" y="152.4">TP2</text>
<text x="80" y="154.9">TP3</text>
<text x="189.6" y="153.7" transform="rotate(-90 189.6 153.7)">6</text>
<text x="80" y="157.5">TP4</text>
<text x="80" y="160">TP5</text>
<text x="80" y="162.6">TP1</text>
<text x="80.8" y="167.6">B</text>
<text x="80.5" y="172.7">33</text>
<text x="80.9" y="175.3">8</text>
</g>
<g font-size="1.4" fill="#006464">
<text x="247.4" y="80.8">FF_D1</text>
<text x="73.8" y="94.7">VBUS</text>
<text x="71.4" y="99.8">3V3_OUT</text>
<text x="73.9" y="97.3">VSYS</text>
<text x="39.1" y="107.4">3V3_EN</text>
<text x="70.1" y="102.4">ADC_VREF</text>
<text x="72.5" y="107.4">SWCLK</text>
<text x="39.1" y="110">~{RUN}</text>
<text x="72.9" y="110">SWDIO</text>
<text x="39.1" y="115.1">GP0</text>
<text x="39.1" y="117.6">GP1</text>
<text x="74.1" y="115.1">GP13</text>
<text x="74.1" y="117.6">GP14</text>
<text x="39.1" y="120.1">GP2</text>
<text x="39.1" y="122.7">GP3</text>
<text x="39.1" y="125.2">GP4</text>
<text x="74.1" y="120.1">GP15</text>
<text x="74.1" y="122.7">GP16</text>
<text x="74.1" y="125.2">GP17</text>
<text x="39.1" y="127.8">GP5</text>
<text x="39.1" y="130.3">GP6</text>
<text x="74.1" y="127.8">GP18</text>
<text x="74.1" y="130.3">GP19</text>
<text x="39.1" y="132.8">GP7</text>
<text x="39.1" y="135.4">GP8</text>
<text x="39.1" y="137.9">GP9</text>
<text x="74.1" y="132.8">GP20</text>
<text x="74.1" y="135.4">GP21</text>
<text x="74.1" y="137.9">GP22</text>
<text x="39.1" y="140.5">GP10</text>
<text x="39.1" y="143">GP11</text>
<text x="74.1" y="140.5">GP26</text>
<text x="74.1" y="143">GP27</text>
<text x="39.1" y="145.5">GP12</text>
<text x="74.1" y="145.5">GP28</text>
<text x="67.5" y="150.6">TP6_BOOTSEL</text>
<text x="68.4" y="153.2">TP2_USB_DM</text>
<text x="68.6" y="155.7">TP3_USB_DP</text>
<text x="62.2" y="158.2">TP4_GPIO23/SMPS_PS</text>
<text x="66" y="160.8">TP5_GPIO25/LED</text>
<text x="71.2" y="163.3">TP1_GND</text>
<text x="68.8" y="168.4">USB_SHIELD</text>
<text x="73.6" y="173.5">AGND</text>
<text x="74.6" y="176">GND</text>
</g>
<g font-size="1.1" fill="#840000">
<text x="180.7" y="76.2">VS</text>
<text x="188" y="76.2">GND</text>
<text x="179.9" y="78.7">REF</text>
<text x="184.4" y="149.2">REF</text>
<text x="185.1" y="146.7">VS</text>
<text x="192.4" y="146.7">GND</text>
</g>
</svg>
